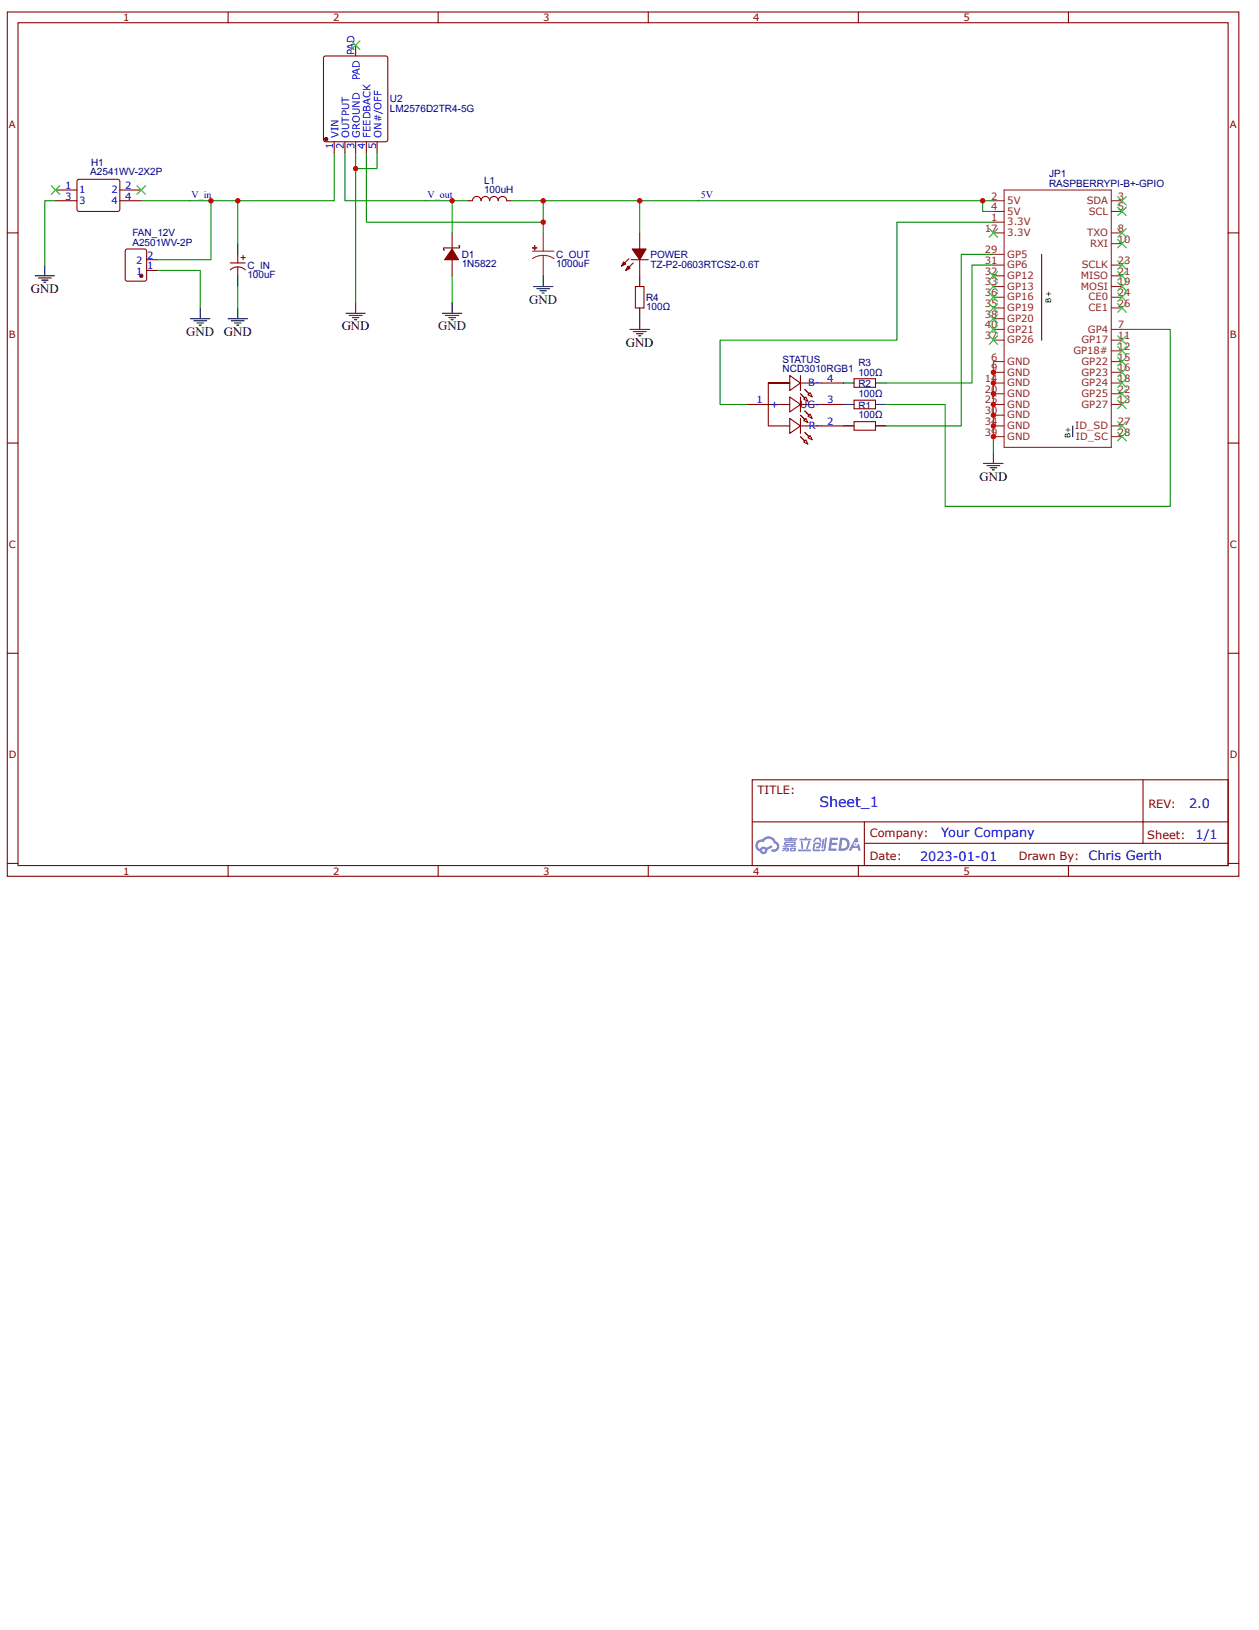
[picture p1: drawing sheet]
<svg xmlns="http://www.w3.org/2000/svg" width="216mm" height="279mm" viewBox="0 0 216 279" stroke-linecap="round" stroke-linejoin="round" font-family="sans-serif">
<g fill="none" stroke="#800" stroke-width=".18">
<path d="M1.3 2.1h211.1v148.1h-211.1zM3.1 3.9h207.5v144.5h-207.5zM39.1 2.1v1.8M75.1 2.1v1.8M111.2 2.1v1.8M147.2 2.1v1.8M183.2 2.1v1.8M1.3 39.9h1.8M210.6 39.9h1.8M1.3 75.9h1.8M210.6 75.9h1.8M1.3 112h1.8"/>
<path d="M210.6 112h1.8M129 133.7h81.6v14.7h-81.6zM196 133.7v10.9M1.3 148h1.8M39.1 148.4v1.8M75.1 148.4v1.8M111.2 148.4v1.8M129 140.9h81.5M147.2 148.4v1.8M148.2 144.6h62.3M148.2 140.9v7.3M183.2 148.4v1.8"/>
<path d="M210.6 148h1.8"/>
</g>
<g fill="#58f">
<path d="M142.3 143.6h1.4v.2l-.2 .2h-.8l-.1 .5h.8l.2 .2-.2 .1h-.8l-.1 .6h.8l.1 .1v.3h-1.4z"/>
<path d="M146.7 143.6h.3l.2 .7-.3 .1a.35 .35 0 0 0-.5 .2 .35 .35 0 0 0 .2 .5 .35 .35 0 0 0 .5-.3l.2-.2 .3 1.2h-.4l-.1-.5h-.9l-.2 .5h-.5z"/>
<path d="M141.1 143.8h.3l-.2 1.5-.2 .1-.1-.1z"/>
<path d="M141.5 143.6h.3l-.2 2a.41 .41 0 0 1-.3 .3 .41 .41 0 0 1-.5-.1l.5-.3z"/>
<path d="M139.8 143.7l.3-.1h.5l.3 .6-.3 .1-.2-.4h-.5a.39 .39 0 0 1-.4 .4l-.1-.1z"/>
<path d="M139.6 144.5l.9-.1a.55 .55 0 0 1 .2 .7 .55 .55 0 0 1-.7 .3l-.1-.1 .1-.1 .4-.1 .1-.4h-.7l-.2 .9h1v.3h-.9l-.3-.1v-.3z"/>
<path d="M136.9 145.6h2l.2 .2-.2 .1h-2z"/>
<path d="M138.6 144.2h.3a2.07 2.07 0 0 1-.6 1.4l-.1-.2z"/>
<path d="M137.3 144.2h.3l.1 1.2-.1 .1-.2-.1z"/>
<path d="M137.1 143.8h.9l.1-.3h.2v.3h.7l.2 .1-.2 .2h-1.8z"/>
<path d="M134.2 145.3h.4l.1-.1 .4 .1a.35 .35 0 0 1 .1 .6h-.5v-.1l.3-.1v-.1l-.2-.1-.6 .5-.1-.2 .4-.2h-.3z"/>
<path d="M134.4 143.7h1l.1-.2h.3l-.1 .2h.9l.2 .1-1.1 .1v.1h.7l.1 .1-.1 .1h-1.8l-.1-.2h.9v-.1h-.9z"/>
<path d="M144.1 143.6l-.3 2.2h.7a1.13 1.13 0 0 0 1.2-1.1 1.13 1.13 0 0 0-1.3-1.1zM144.4 144a.76 .76 0 0 1 .9 .8 .76 .76 0 0 1-1.1 .6z"/>
<path d="M134.5 144.4v.4h.2l.1 .2h-.6l.1 .2 2.2-.1v-.1h-.5l.2-.2a.33 .33 0 0 0 .2-.4zM134.8 144.5h1.4l-.1 .2h-1.3zM135 144.8h.7v.2h-.6z"/>
<path d="M135.6 145.3l-.1 .6h.7a.43 .43 0 0 0 .3-.6zM135.8 145.5h.4l-.1 .2h-.4z"/>
<path d="M129.8 144.2a1.07 1.07 0 0 0 .5 1.8 .65 .65 0 0 0 .8 .4 .65 .65 0 0 0 .5-.7l.9-.5-.2-.3-.9 .4-.1-.1a.64 .64 0 0 0-1 .3 .65 .65 0 0 1-.3-.9 .65 .65 0 0 1 .9-.2 .94 .94 0 0 1 1-.6 .94 .94 0 0 1 .8 .8 .54 .54 0 0 1 .5 .7 .54 .54 0 0 1-.7 .3l-.2 .2a.87 .87 0 0 0 1 0 .87 .87 0 0 0 .3-1l-.1-.3-.5-.3a1.37 1.37 0 0 0-2.3-.3h-.4zM130.7 145.8a.25 .25 0 0 1 .5 0 .25 .25 0 0 1-.5 0z"/>
<circle cx="146.7" cy="144.7" r=".14"/>
</g>
<g fill="none" stroke="#800" stroke-width=".18">
<path d="M9.5 32.6h3.7M9.5 34.4h3.7M13.3 30.8l.3-.1 6.8 .1 .2 .3-.1 5-.3 .1h-6.8l-.2-.3v-4.8zM20.6 32.6h3.6M20.6 34.4h3.6M77.5 39.9v2.8M39.5 45.1h2.6M39.5 46.3a1.84 1.84 0 0 1 2.6 0M40.8 43.6v1.5M40.8 45.8v1.5M41.3 44.2h.8M41.7 43.8v.7"/>
<path d="M77.5 44.5v2.8M78.6 42.1h.2v.4h-2.7v.4h.1"/>
</g>
<path d="M40.8 41.8v1.8M40.8 47.3v1.8" fill="none" stroke="#000" stroke-width=".18"/>
<path d="M77.5 42.7l1.1 1.8h-2.4z" fill="#800"/>
<path d="M77.5 42.7l1.1 1.8h-2.4zM128.1 69.3h7.3M131.8 65.7h3.6h-3.6v7.3h3.6M135.4 64.4l1.9 1.3-1.9 1.2zM137.3 65.7h7.3M137.3 69.3h7.3M137.3 73h7.3M137.3 64.4v2.5M138.6 67.7l.3-.4 .4 .7z" fill="none" stroke="#800" stroke-width=".18"/>
<path d="M9.5 34.4h-1.8v11M24.2 34.4h16.6M57.3 26.1v8.3h-16.5v7.4M59.1 26.1v8.3h21.2M61 26.1v25.8M62.8 26.1v12h30.4M77.5 34.4v5.5M87.6 34.4h5.6v5.5M40.8 49.1v3.7M77.5 47.3v4.6" fill="none" stroke="#080" stroke-width=".18"/>
<g fill="none" stroke="#000" stroke-width=".18">
<path d="M6 47.3h3.3M6.6 47.6h2.2M7.1 48h1.1M7.5 48.4h.4M7.7 45.4v1.9M39.1 54.6h3.3M39.7 55h2.2M40.2 55.4h1.1M40.6 55.7h.4M40.8 52.8v1.8M59.3 53.7h3.3M59.9 54.1h2.2"/>
<path d="M60.4 54.4h1.1M60.8 54.8h.4M61 51.9v1.8M75.9 53.7h3.3M76.4 54.1h2.2M77 54.4h1.1M77.3 54.8h.4M77.5 51.9v1.8M91.5 49.1h3.3M92.1 49.5h2.2M92.6 49.8h1.1M93 50.2h.3"/>
<path d="M93.2 47.3v1.8M168.7 79.4h3.3M169.2 79.8h2.3M170.4 77.6v1.8M169.8 80.2h1.1M170.2 80.5h.3"/>
</g>
<g fill="#000">
<path d="M8.8 31.8l1.5 1.5zM8.8 33.3l1.5-1.5z"/>
<path d="M23.5 31.8l1.5 1.5zM23.5 33.3l1.5-1.5z"/>
</g>
<path d="M8.8 31.8l1.5 1.5M10.3 31.8l-1.5 1.5M23.5 31.8l1.5 1.5M25 31.8l-1.5 1.5" fill="none" stroke="#3c3" stroke-width=".18"/>
<path d="M137.3 67.5l.7 .7z" fill="#800"/>
<path d="M137.3 67.5l.7 .7M138.2 68l.4 .8-.8-.4z" fill="none" stroke="#800" stroke-width=".18"/>
<path d="M138 66.8l.7 .7z" fill="#800"/>
<path d="M135.4 68l1.9 1.3-1.9 1.3zM137.3 68v2.6M138 66.8l.7 .7M138.9 71l.4 .7-.7-.3z" fill="none" stroke="#800" stroke-width=".18"/>
<path d="M137.3 71.2l.7 .7z" fill="#800"/>
<path d="M137.3 71.2l.7 .7M137.8 72.1l.4-.4 .4 .8z" fill="none" stroke="#800" stroke-width=".18"/>
<path d="M138 70.4l.7 .8z" fill="#800"/>
<path d="M135.4 71.7l1.9 1.3-1.9 1.3zM137.3 71.7v2.6M138 70.4l.7 .8M138.6 75l.3-.3 .4 .7z" fill="none" stroke="#800" stroke-width=".18"/>
<path d="M137.3 74.8l.7 .8z" fill="#800"/>
<path d="M137.3 74.8l.7 .8M137.8 75.8l.4-.4 .4 .7z" fill="none" stroke="#800" stroke-width=".18"/>
<path d="M138 74.1l.7 .7z" fill="#800"/>
<path d="M109 49.1h1.4v3.7h-1.4zM138 74.1l.7 .7M146.5 72.3h3.6v1.4h-3.6zM146.5 68.6h3.6v1.5h-3.6zM146.5 64.9h3.6v1.5h-3.6z" fill="none" stroke="#800" stroke-width=".18"/>
<g fill="none" stroke="#000" stroke-width=".18">
<path d="M108 56.5h3.4M108.6 56.8h2.2M109.1 57.2h1.1M109.5 57.6h.4M109.7 47.3v1.8M109.7 52.8v3.7M178.6 43.6v14.7M144.6 73h1.9M144.6 69.3h1.9M144.6 65.7h1.9M150.1 73h1.9M150.1 69.3h1.9"/>
<path d="M150.1 65.7h1.9M184 73v1.8"/>
</g>
<path d="M93.2 34.4h77.2M109.7 34.4v5.5M168.5 34.4v1.8h1.9M170.4 38.1h-16.6v20.2h-30.3v11h4.6M170.4 62v15.6" fill="none" stroke="#080" stroke-width=".18"/>
<g fill="none" stroke="#8d2323" stroke-width=".18">
<path d="M93.2 39.9v3.1M170.4 38.1h1.8M170.4 34.4h1.8M170.4 36.2h1.8M170.4 39.9h1.8M172.2 32.6h18.4v44.1h-18.4zM190.6 34.4h1.8M190.6 36.2h1.8M190.6 39.9h1.8M91.3 43h3.7M93.2 43.8l.7 .1 1.1 .4M93.2 43.8l-1.2 .2-.7 .3"/>
<path d="M93.2 43.8v3.5M170.4 56.5h1.8M170.4 58.3h1.8M170.4 49.1h1.8M170.4 47.3h1.8M170.4 45.4h1.8M170.4 52.8h1.8M170.4 51h1.8M170.4 43.6h1.8M170.4 54.6h1.8M190.6 56.5h1.8M190.6 58.3h1.8"/>
<path d="M190.6 49.1h1.8M190.6 47.3h1.8M190.6 45.4h1.8M190.6 52.8h1.8M190.6 51h1.8M190.6 41.8h1.8M170.4 63.8h1.8M170.4 69.3h1.8M170.4 62h1.8M170.4 67.5h1.8M170.4 65.7h1.8M170.4 71.2h1.8"/>
<path d="M170.4 73h1.8M170.4 74.8h1.8M190.6 63.8h1.8M190.6 69.3h1.8M190.6 62h1.8M190.6 67.5h1.8M190.6 65.7h1.8M190.6 60.1h1.8M190.6 73h1.8M190.6 74.8h1.8"/>
</g>
<g fill="#000">
<path d="M32.5 34.2v.4zM32.3 34.4h.4z"/>
<path d="M72.9 34.2v.4zM72.8 34.4h.3z"/>
<path d="M119.8 34.2v.4zM119.6 34.4h.4z"/>
<path d="M169.6 39.2l1.5 1.5zM171.1 39.2l-1.5 1.5z"/>
<path d="M191.7 33.7l1.4 1.4zM191.7 35.1l1.4-1.4z"/>
<path d="M191.7 35.5l1.4 1.5zM193.1 35.5l-1.4 1.5z"/>
<path d="M191.7 39.2l1.4 1.5zM193.1 39.2l-1.4 1.5z"/>
<path d="M169.6 57.6l1.5 1.4zM171.1 57.6l-1.5 1.4z"/>
<path d="M169.6 55.7l1.5 1.5zM171.1 55.7l-1.5 1.5z"/>
<path d="M169.6 53.9l1.5 1.5zM171.1 53.9l-1.5 1.5z"/>
<path d="M169.6 52.1l1.5 1.4zM171.1 52.1l-1.5 1.4z"/>
<path d="M169.6 50.2l1.5 1.5zM171.1 50.2l-1.5 1.5z"/>
<path d="M169.6 46.5l1.5 1.5zM171.1 46.5l-1.5 1.5z"/>
<path d="M191.7 41l1.4 1.5zM191.7 42.5l1.4-1.5z"/>
<path d="M191.7 44.7l1.4 1.5zM193.1 44.7l-1.4 1.5z"/>
<path d="M191.7 46.5l1.4 1.5zM191.7 48l1.4-1.5z"/>
<path d="M191.7 48.4l1.4 1.4zM193.1 48.4l-1.4 1.4z"/>
<path d="M191.7 50.2l1.4 1.5zM193.1 50.2l-1.4 1.5z"/>
<path d="M191.7 52.1l1.4 1.4zM193.1 52.1l-1.4 1.4z"/>
<path d="M191.7 57.6l1.4 1.4zM193.1 57.6l-1.4 1.4z"/>
<path d="M191.7 59.4l1.4 1.5zM193.1 59.4l-1.4 1.5z"/>
<path d="M191.7 61.2l1.4 1.5zM193.1 61.2l-1.4 1.5z"/>
<path d="M191.7 63.1l1.4 1.5zM191.7 64.6l1.4-1.5z"/>
<path d="M191.7 64.9l1.4 1.5zM193.1 64.9l-1.4 1.5z"/>
<path d="M191.7 66.8l1.4 1.4zM193.1 66.8l-1.4 1.4z"/>
<path d="M191.7 68.6l1.4 1.5zM193.1 68.6l-1.4 1.5z"/>
<path d="M191.7 72.3l1.4 1.4zM193.1 72.3l-1.4 1.4z"/>
<path d="M191.7 74.1l1.4 1.5zM193.1 74.1l-1.4 1.5z"/>
</g>
<g fill="none" stroke="#3c3" stroke-width=".18">
<path d="M169.6 39.2l1.5 1.5M171.1 39.2l-1.5 1.5M191.7 33.7l1.4 1.4M191.7 35.5l1.4 1.5M191.7 39.2l1.4 1.5M193.1 33.7l-1.4 1.4M193.1 35.5l-1.4 1.5M193.1 39.2l-1.4 1.5M169.6 57.6l1.5 1.4M169.6 55.7l1.5 1.5M169.6 53.9l1.5 1.5M169.6 52.1l1.5 1.4"/>
<path d="M169.6 50.2l1.5 1.5M169.6 46.5l1.5 1.5M171.1 57.6l-1.5 1.4M171.1 55.7l-1.5 1.5M171.1 53.9l-1.5 1.5M171.1 52.1l-1.5 1.4M171.1 50.2l-1.5 1.5M171.1 46.5l-1.5 1.5M191.7 41l1.4 1.5M191.7 44.7l1.4 1.5M191.7 46.5l1.4 1.5M191.7 48.4l1.4 1.4"/>
<path d="M191.7 50.2l1.4 1.5M191.7 52.1l1.4 1.4M191.7 57.6l1.4 1.4M191.7 59.4l1.4 1.5M193.1 41l-1.4 1.5M193.1 44.7l-1.4 1.5M193.1 46.5l-1.4 1.5M193.1 48.4l-1.4 1.4M193.1 50.2l-1.4 1.5M193.1 52.1l-1.4 1.4M193.1 57.6l-1.4 1.4M193.1 59.4l-1.4 1.5"/>
<path d="M191.7 61.2l1.4 1.5M191.7 63.1l1.4 1.5M191.7 64.9l1.4 1.5M191.7 66.8l1.4 1.4M191.7 68.6l1.4 1.5M191.7 72.3l1.4 1.4M191.7 74.1l1.4 1.5M193.1 61.2l-1.4 1.5M193.1 63.1l-1.4 1.5M193.1 64.9l-1.4 1.5M193.1 66.8l-1.4 1.4M193.1 68.6l-1.4 1.5"/>
<path d="M193.1 72.3l-1.4 1.4M193.1 74.1l-1.4 1.5"/>
</g>
<path d="M91.3 42.5h.8z" fill="#8d2323"/>
<path d="M91.3 42.5h.8z" fill="none" stroke="#8d2323" stroke-width=".18"/>
<path d="M91.7 42.1v.8z" fill="#8d2323"/>
<path d="M91.7 42.1v.8z" fill="none" stroke="#8d2323" stroke-width=".18"/>
<path d="M55.6 9.7l.2-.1h10.3l.3 .2 .1 14.1-.2 .3-10.5 .1-.3-.2v-14.1zM80.3 34.4h.7a.74 .74 0 0 1 .8-.7 .74 .74 0 0 1 .7 .7 .74 .74 0 0 1 .7-.7 .74 .74 0 0 1 .8 .7 .74 .74 0 0 1 .7-.7 .74 .74 0 0 1 .7 .7 .74 .74 0 0 1 .8-.7 .74 .74 0 0 1 .7 .7h.7" fill="none" stroke="#800" stroke-width=".18"/>
<circle cx="55.9" cy="23.8" r=".28" fill="#800"/>
<g fill="none" stroke="#800" stroke-width=".18">
<path d="M61 7.8v1.8M57.3 24.3v1.8M59.1 24.3v1.8M61 24.3v1.8M62.8 24.3v1.8M64.7 24.3v1.8M21.6 42.8l.2-.1h3l.3 .1v5l-.1 .3-3.2 .1-.3-.2v-5z"/>
<circle cx="55.9" cy="23.8" r=".28"/>
</g>
<path d="M64.7 26.1v2.8h-3.7M170.4 43.6h-5.6v29.4h-12.8M170.4 45.4h-3.7v20.3h-14.7M192.4 56.5h8.3v30.3h-38.6v-17.5h-10.1" fill="none" stroke="#080" stroke-width=".18"/>
<g fill="#000">
<path d="M60.3 7l1.4 1.5zM60.3 8.5l1.4-1.5z"/>
<path d="M169.6 48.4l1.5 1.4zM171.1 48.4l-1.5 1.4z"/>
</g>
<path d="M60.3 7l1.4 1.5M61.7 7l-1.4 1.5M169.6 48.4l1.5 1.4M171.1 48.4l-1.5 1.4" fill="none" stroke="#3c3" stroke-width=".18"/>
<circle cx="24.2" cy="47.3" r=".28" fill="#800"/>
<g fill="none" stroke="#800" stroke-width=".18">
<path d="M25.1 46.4h1.9M25.1 44.5h1.9"/>
<circle cx="24.2" cy="47.3" r=".28"/>
</g>
<path d="M36.2 34.4v10.1h-9.2M27 46.4h7.3v6.4" fill="none" stroke="#080" stroke-width=".18"/>
<path d="M32.7 54.6h3.3M33.2 55h2.2M33.8 55.4h1.1M34.2 55.7h.3M34.3 52.8v1.8" fill="none" stroke="#000" stroke-width=".18"/>
<path d="M107.7 45.6l.3 .4-.7 .4z" fill="#800"/>
<path d="M107.7 45.6l.3 .4-.7 .4z" fill="none" stroke="#800" stroke-width=".18"/>
<path d="M106.9 44.9l.4 .4-.7 .3z" fill="#800"/>
<path d="M109.7 39.9v2.8M106.9 44.9l.4 .4-.7 .3zM107.9 44.3l-1.3 1.3M108.2 44.5h3M108.6 45.1l-1.3 1.3M109.7 44.5v2.8" fill="none" stroke="#800" stroke-width=".18"/>
<path d="M108.4 42.7h2.4l-1.1 1.8z" fill="#800"/>
<path d="M108.4 42.7h2.4l-1.1 1.8z" fill="none" stroke="#800" stroke-width=".18"/>
<g fill="#c00">
<circle cx="77.5" cy="34.4" r=".46"/>
<circle cx="40.8" cy="34.4" r=".46"/>
<circle cx="93.2" cy="38.1" r=".46"/>
<circle cx="93.2" cy="34.4" r=".46"/>
<circle cx="168.5" cy="34.4" r=".46"/>
<circle cx="109.7" cy="34.4" r=".46"/>
<circle cx="61" cy="28.9" r=".46"/>
<circle cx="170.4" cy="74.8" r=".46"/>
<circle cx="170.4" cy="73" r=".46"/>
<circle cx="170.4" cy="71.2" r=".46"/>
<circle cx="170.4" cy="65.7" r=".46"/>
<circle cx="170.4" cy="67.5" r=".46"/>
<circle cx="170.4" cy="69.3" r=".46"/>
<circle cx="170.4" cy="63.8" r=".46"/>
<circle cx="36.2" cy="34.4" r=".46"/>
</g>
<text font-size="2.5" fill="#00f" x="140.5" y="138.4">Sheet_1</text>
<g font-size="2.2">
<text x="5.3" y="50.2">GND</text>
<text x="90.8" y="52.1">GND</text>
<text x="31.9" y="57.6">GND</text>
<text x="38.4" y="57.6">GND</text>
<text x="58.6" y="56.7">GND</text>
<text x="75.1" y="56.7">GND</text>
<text x="107.3" y="59.4">GND</text>
<text x="168" y="82.4">GND</text>
</g>
<g font-size="2.2" fill="#00f">
<text x="161.4" y="143.5">Your Company</text>
<text x="203.9" y="138.5">2.0</text>
<text x="205" y="143.9">1/1</text>
<text x="157.8" y="147.5">2023-01-01</text>
<text x="186.6" y="147.5">Chris Gerth</text>
</g>
<g font-size="2" fill="#800">
<text x="129.9" y="136.1">TITLE:</text>
<text x="149.1" y="143.5">Company:</text>
<text x="196.7" y="143.8">Sheet:</text>
<text x="196.9" y="138.5">REV:</text>
<text x="149.1" y="147.5">Date:</text>
<text x="174.7" y="147.5">Drawn By:</text>
</g>
<g font-size="1.7" fill="#800">
<text x="21.1" y="3.6">1</text>
<text x="57.1" y="3.6">2</text>
<text x="93.2" y="3.6">3</text>
<text x="129.2" y="3.6">4</text>
<text x="165.2" y="3.6">5</text>
<text x="1.5" y="21.9">A</text>
<text x="210.9" y="21.9">A</text>
<text x="1.5" y="57.9">B</text>
<text x="210.9" y="57.9">B</text>
<text x="1.5" y="94">C</text>
<text x="210.9" y="94">C</text>
<text x="1.5" y="130">D</text>
<text x="210.9" y="130">D</text>
<text x="21.1" y="149.9">1</text>
<text x="57.1" y="149.9">2</text>
<text x="93.2" y="149.9">3</text>
<text x="129.2" y="149.9">4</text>
<text x="165.2" y="149.9">5</text>
</g>
<g font-size="1.7" fill="#00f">
<text x="60.8" y="9.5" transform="rotate(-90 60.8 9.5)">PAD</text>
<text x="61.7" y="13.8" transform="rotate(-90 61.7 13.8)">PAD</text>
<text x="58" y="23.6" transform="rotate(-90 58 23.6)">VIN</text>
<text x="59.9" y="23.6" transform="rotate(-90 59.9 23.6)">OUTPUT</text>
<text x="61.7" y="23.6" transform="rotate(-90 61.7 23.6)">GROUND</text>
<text x="63.6" y="23.6" transform="rotate(-90 63.6 23.6)">FEEDBACK</text>
<text x="65.4" y="23.6" transform="rotate(-90 65.4 23.6)">ON#/OFF</text>
<text x="57.1" y="25.5" transform="rotate(-90 57.1 25.5)">1</text>
<text x="59" y="25.5" transform="rotate(-90 59 25.5)">2</text>
<text x="60.8" y="25.5" transform="rotate(-90 60.8 25.5)">3</text>
<text x="62.6" y="25.5" transform="rotate(-90 62.6 25.5)">4</text>
<text x="64.5" y="25.5" transform="rotate(-90 64.5 25.5)">5</text>
<text x="11.2" y="32.4">1</text>
<text x="11.2" y="34.2">3</text>
<text x="13.6" y="33.1">1</text>
<text x="13.6" y="35">3</text>
<text x="19.1" y="33.1">2</text>
<text x="19.1" y="35">4</text>
<text x="21.5" y="32.4">2</text>
<text x="21.5" y="34.2">4</text>
<text x="32.9" y="34">V_in</text>
<text x="73.3" y="34">V_out</text>
<text x="120.2" y="34">5V</text>
<text x="23.4" y="47.1">1</text>
<text x="23.4" y="45.3">2</text>
<text x="25.2" y="46.2">1</text>
<text x="25.2" y="44.3">2</text>
<text x="141.9" y="65.5">4</text>
<text x="129.7" y="69.2">1</text>
<text x="132.1" y="69.9">+</text>
<text x="137.2" y="69.9">UG-</text>
<text x="138.6" y="66.2">B-</text>
<text x="141.9" y="69.2">3</text>
<text x="138.7" y="73.6">R-</text>
<text x="141.9" y="72.8">2</text>
</g>
<g font-size="1.7" fill="#000080">
<text x="66.9" y="17.5">U2</text>
<text x="66.9" y="19.2">LM2576D2TR4-5G</text>
<text x="15.6" y="28.5">H1</text>
<text x="15.5" y="30.1">A2541WV-2X2P</text>
<text x="83" y="33.1">100uH</text>
<text x="83" y="31.5">L1</text>
<text x="179.9" y="32">RASPBERRYPI-B+-GPIO</text>
<text x="179.9" y="30.4">JP1</text>
<text x="22.7" y="40.5">FAN_12V</text>
<text x="22.7" y="42.1">A2501WV-2P</text>
<text x="42.4" y="47.7">100uF</text>
<text x="42.4" y="46.1">C_IN</text>
<text x="79.2" y="45.8">1N5822</text>
<text x="79.2" y="44.2">D1</text>
<text x="95.4" y="45.8">1000uF</text>
<text x="95.4" y="44.2">C_OUT</text>
<text x="111.5" y="45.9">TZ-P2-0603RTCS2-0.6T</text>
<text x="111.5" y="44.2">POWER</text>
<text x="110.8" y="53.2">100Ω</text>
<text x="110.8" y="51.6">R4</text>
<text x="134.2" y="63.8">NCD3010RGB1</text>
<text x="134.2" y="62.2">STATUS</text>
<text x="147.2" y="64.4">100Ω</text>
<text x="147.2" y="62.7">R3</text>
<text x="147.2" y="71.7">100Ω</text>
<text x="147.2" y="70.1">R1</text>
<text x="147.2" y="68">100Ω</text>
<text x="147.2" y="66.4">R2</text>
</g>
<g font-size="1.7" fill="#8d2323">
<text x="170" y="34.2">2</text>
<text x="172.7" y="35">5V</text>
<text x="186.4" y="35">SDA</text>
<text x="191.7" y="34.2">3</text>
<text x="168.9" y="39.7">17</text>
<text x="170" y="37.9">1</text>
<text x="170" y="36.1">4</text>
<text x="172.7" y="38.6">3.3V</text>
<text x="172.7" y="40.5">3.3V</text>
<text x="172.7" y="36.8">5V</text>
<text x="186.4" y="40.5">TXO</text>
<text x="186.7" y="36.8">SCL</text>
<text x="191.7" y="36.1">5</text>
<text x="191.7" y="41.6">10</text>
<text x="191.7" y="39.7">8</text>
<text x="168.9" y="43.4">29</text>
<text x="168.9" y="45.3">31</text>
<text x="168.9" y="47.1">32</text>
<text x="172.7" y="44.2">GP5</text>
<text x="172.7" y="46">GP6</text>
<text x="172.7" y="47.8">GP12</text>
<text x="185.3" y="47.8">MISO</text>
<text x="185.5" y="46">SCLK</text>
<text x="186.9" y="42.3">RXI</text>
<text x="191.7" y="47.1">21</text>
<text x="191.7" y="45.3">23</text>
<text x="168.9" y="48.9">33</text>
<text x="168.9" y="52.6">35</text>
<text x="168.9" y="50.8">36</text>
<text x="172.7" y="49.7">GP13</text>
<text x="172.7" y="53.3">GP19</text>
<text x="172.7" y="51.5">GP16</text>
<text x="185.3" y="49.7">MOSI</text>
<text x="186.6" y="53.3">CE1</text>
<text x="186.6" y="51.5">CE0</text>
<text x="191.7" y="48.9">19</text>
<text x="191.7" y="52.6">26</text>
<text x="191.7" y="50.8">24</text>
<text x="168.9" y="58.1">37</text>
<text x="168.9" y="54.4">38</text>
<text x="168.9" y="56.3">40</text>
<text x="172.7" y="58.9">GP26</text>
<text x="172.7" y="55.2">GP20</text>
<text x="172.7" y="57">GP21</text>
<text x="185.5" y="58.9">GP17</text>
<text x="186.6" y="57">GP4</text>
<text x="191.7" y="56.3">7</text>
<text x="191.7" y="58.1">11</text>
<text x="191.7" y="60">12</text>
<text x="168.9" y="65.5">14</text>
<text x="170" y="63.6">9</text>
<text x="170" y="61.8">6</text>
<text x="172.7" y="64.4">GND</text>
<text x="172.7" y="62.5">GND</text>
<text x="184.1" y="60.7">GP18#</text>
<text x="185.5" y="62.5">GP22</text>
<text x="185.5" y="64.4">GP23</text>
<text x="191.7" y="61.8">15</text>
<text x="191.7" y="65.5">18</text>
<text x="191.7" y="63.6">16</text>
<text x="168.9" y="69.2">25</text>
<text x="168.9" y="67.3">20</text>
<text x="168.9" y="71">30</text>
<text x="172.7" y="69.9">GND</text>
<text x="172.7" y="68">GND</text>
<text x="172.7" y="66.2">GND</text>
<text x="172.7" y="71.7">GND</text>
<text x="185.5" y="69.9">GP27</text>
<text x="185.5" y="68">GP25</text>
<text x="185.5" y="66.2">GP24</text>
<text x="191.7" y="69.2">13</text>
<text x="191.7" y="67.3">22</text>
<text x="168.9" y="72.8">34</text>
<text x="168.9" y="74.7">39</text>
<text x="172.7" y="73.6">GND</text>
<text x="172.7" y="75.4">GND</text>
<text x="184.4" y="73.6">ID_SD</text>
<text x="184.5" y="75.4">ID_SC</text>
<text x="191.7" y="72.8">27</text>
<text x="191.7" y="74.7">28</text>
</g>
<g font-size="1.3">
<text x="180.3" y="51.9" transform="rotate(-90 180.3 51.9)">B+</text>
<text x="183.6" y="75" transform="rotate(-90 183.6 75)">B+</text>
</g>
</svg>
